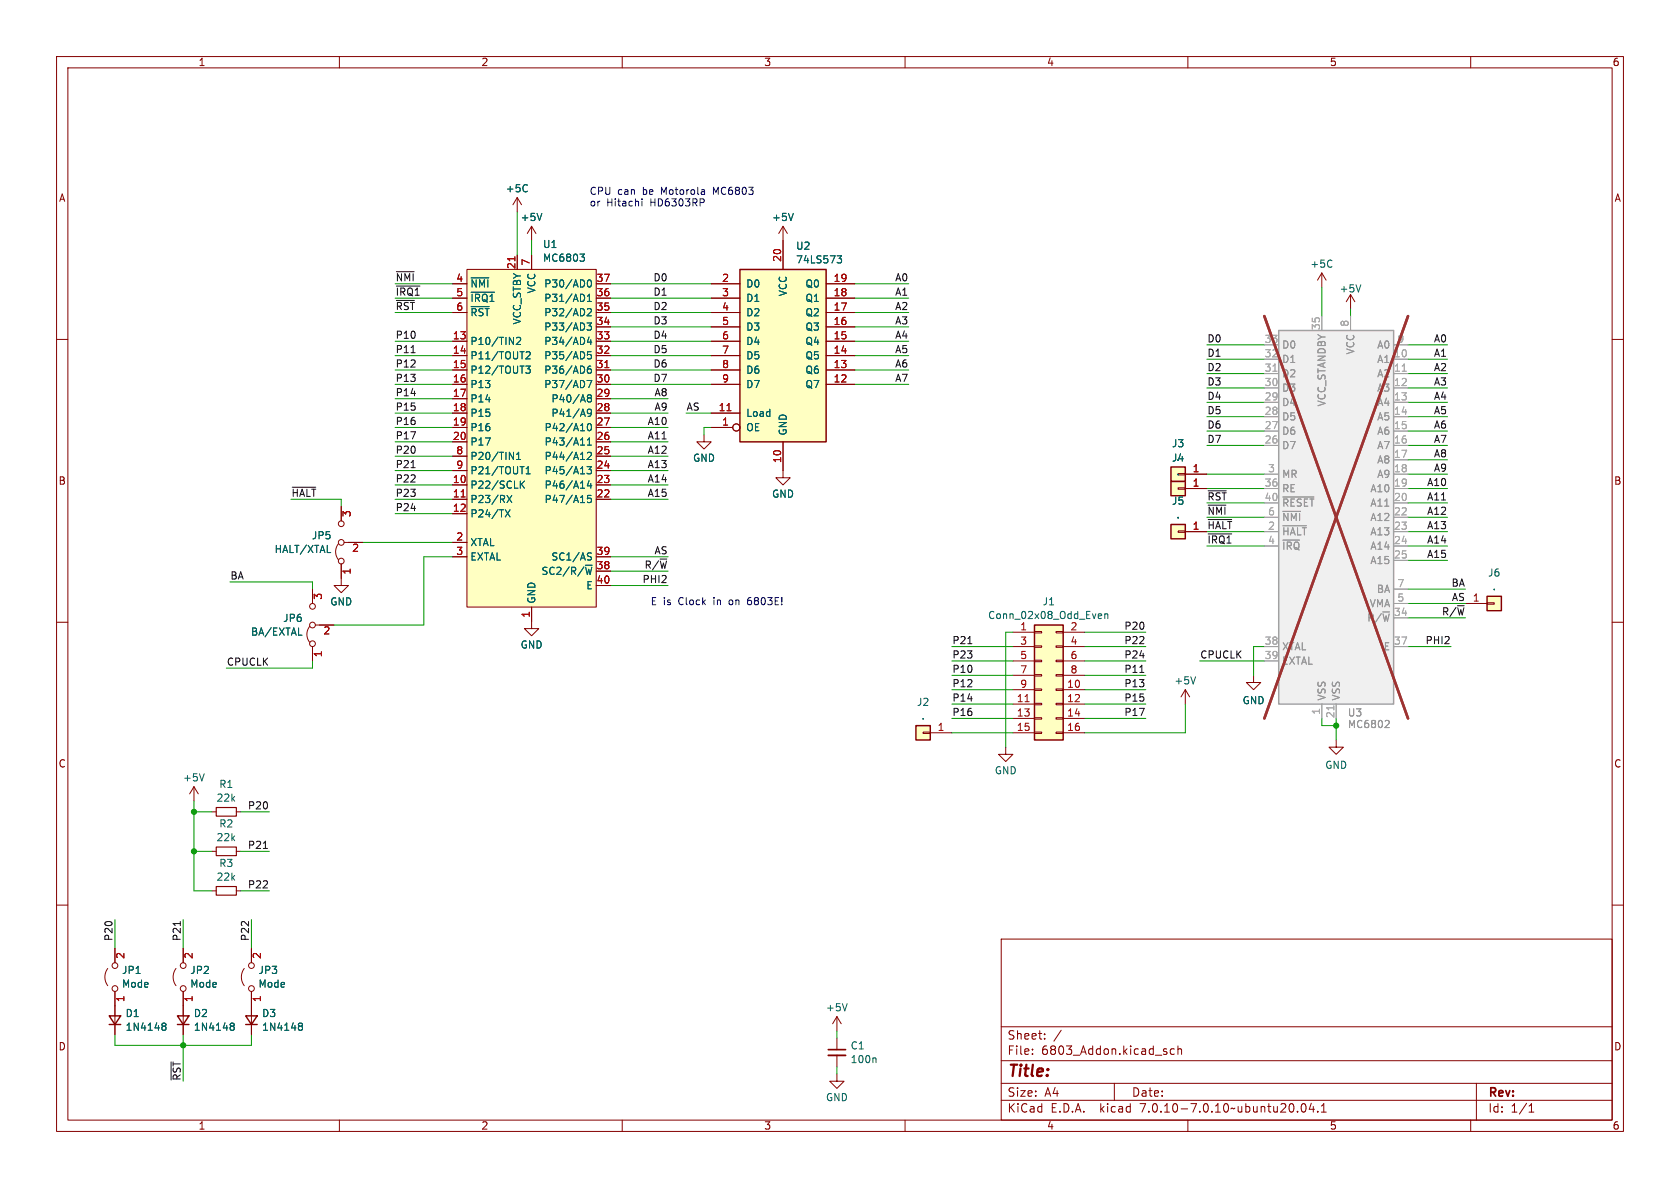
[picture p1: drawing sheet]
<svg xmlns="http://www.w3.org/2000/svg" width="297mm" height="210mm" viewBox="0 0 297 210" stroke-linecap="round" stroke-linejoin="round" font-family="sans-serif">
<g fill="none" stroke="#840000" stroke-width=".18">
<path d="M10 10h277v190h-277zM12 12h273v186h-273zM60 10v2M110 10v2M160 10v2M210 10v2M260 10v2M91.4 34.9l-.7 1.3M91.4 34.9v2.6M91.4 34.9l.8 1.3M10 60h2M80 55.2h2.5"/>
<path d="M80 52.7h2.5M80 50.2h2.5M82.5 47.6h22.9v59.7h-22.9zM91.4 45.1v2.5M94 40l-.8 1.3M94 40v2.5M94 45.1v2.5M94 40l.7 1.3M105.4 57.8h2.5M105.4 55.2h2.5M105.4 52.7h2.5M105.4 50.2h2.5"/>
<path d="M125.7 57.8h5.1M125.7 55.2h5.1M125.7 52.7h5.1M125.7 50.2h5.1M138.4 40v7.6M138.4 40l-.7 1.3M138.4 40l.8 1.3M146 57.8h5.1M146 55.2h5.1M146 52.7h5.1M146 50.2h5.1M233.7 48.3l-.8 1.2"/>
<path d="M233.7 48.3v2.5M233.7 48.3l.7 1.2M238.8 52.1l-.8 1.2M238.8 52.1v2.5M238.8 52.1l.7 1.2M285 60h2M80 75.6h2.5M80 73h2.5M80 67.9h2.5M80 65.4h2.5M80 62.9h2.5M80 60.3h2.5"/>
<path d="M80 70.5h2.5M80 78.1h2.5M105.4 75.6h2.5M105.4 73h2.5M105.4 67.9h2.5M105.4 65.4h2.5M105.4 62.9h2.5M105.4 60.3h2.5M105.4 70.5h2.5M105.4 78.1h2.5M124.5 76.8v1.3h1.2l-1.2 1.3-1.3-1.3h1.3M125.7 75.6h3.8"/>
<path d="M125.7 73h5.1M125.7 67.9h5.1M125.7 65.4h5.1M125.7 62.9h5.1M125.7 60.3h5.1M138.4 78.1v6.4h1.3l-1.3 1.2-1.2-1.2h1.2M146 67.9h5.1M146 65.4h5.1M146 62.9h5.1M146 60.3h5.1M59.8 96.1a2.26 2.26 0 0 0 0 2.8M60.3 99.7v3.8h1.3l-1.3 1.3-1.2-1.3h1.2"/>
<path d="M60.3 89.5v2.6M60.8 95.9h3.3M80 85.7h2.5M80 88.3h2.5M80 90.8h2.5M80 95.9h2.5M80 83.2h2.5M80 80.6h2.5M80 98.4h2.5M105.4 85.7h2.5M105.4 88.3h2.5M105.4 83.2h2.5"/>
<path d="M105.4 80.6h2.5M105.4 98.4h2.5M208.3 86.2h1.2v.3h-1.2zM208.3 83.7h1.2v.2h-1.2zM208.3 93.9h1.2v.2h-1.2zM209.5 86.4h3.9M209.5 83.8h3.9M209.5 94h3.9M10 110h2M54.7 110.7a2.26 2.26 0 0 0 0 2.8M55.2 104.1v2.6M55.2 114.3v2.5"/>
<path d="M55.8 110.5h3.3M94 107.3v3.8h1.2l-1.2 1.3-1.3-1.3h1.3M105.4 101h2.5M105.4 103.5h2.5M179.1 111.8h3.8M179.1 114.3h3.8M179.1 116.8h3.8M179.1 119.4h3.8M182.9 119.3h1.2v.2h-1.2zM182.9 116.7h1.2v.3h-1.2zM182.9 114.2h1.2v.2h-1.2zM182.9 111.6h1.2v.3h-1.2z"/>
<path d="M186.7 119.3h1.3v.2h-1.3zM186.7 116.7h1.3v.3h-1.3zM186.7 114.2h1.3v.2h-1.3zM186.7 111.6h1.3v.3h-1.3zM188 111.8h3.8M188 114.3h3.8M188 116.8h3.8M188 119.4h3.8M221.6 119.4v1.3h-1.3l1.3 1.2 1.3-1.2h-1.3M259.1 106.7h3.8M262.9 106.6h1.3v.2h-1.3zM285 110h2"/>
<path d="M34.3 139.1l-.8 1.2M34.3 139.1v2.5M34.3 139.1l.8 1.2M163.2 129.4h1.3v.3h-1.3zM164.5 129.5h3.8M177.8 132.1v1.3h1.3l-1.3 1.2-1.3-1.2h1.3M179.1 121.9h3.8M179.1 124.5h3.8M179.1 127h3.8M179.1 129.5h3.8M182.9 129.4h1.2v.3h-1.2zM182.9 126.9h1.2v.2h-1.2z"/>
<path d="M182.9 124.3h1.2v.3h-1.2zM182.9 121.8h1.2v.2h-1.2zM186.7 129.4h1.3v.3h-1.3zM186.7 126.9h1.3v.2h-1.3zM186.7 124.3h1.3v.3h-1.3zM186.7 121.8h1.3v.2h-1.3zM188 121.9h3.8M188 124.5h3.8M188 127h3.8M188 129.5h3.8M209.5 121.9l-.7 1.3M209.5 121.9v2.6"/>
<path d="M209.5 121.9l.8 1.3M236.2 130.8v1.3h-1.3l1.3 1.3 1.3-1.3h-1.3M10 160h2M37.5 157.5h.7M37.5 150.5h.7M37.5 143.5h.7M41.8 157.5h.7M41.8 150.5h.7M41.8 143.5h.7M285 160h2M19 171.2a2.54 2.54 0 0 0 0 3M20.3 167.6v2.6"/>
<path d="M20.3 175.3v7.6M31.1 171.2a2.54 2.54 0 0 0 0 3M32.4 167.6v2.6M32.4 175.3v7.6M43.2 171.2a2.54 2.54 0 0 0 0 3M44.4 167.6v2.6M44.4 175.3v7.6M148 179.7l-.8 1.3M148 179.7v2.5M148 179.7l.7 1.3M177 166h108v32h-108zM60 198v2"/>
<path d="M110 198v2M148 189.9v1.2h1.2l-1.2 1.3-1.3-1.3h1.3M148 183.5v2M148 186.6v2M160 198v2M177 194.5h108M177 191.5h108M177 187.5h108M177 181.5h108M182.5 186.3v.1M182.5 185.5v.1M184.7 183.6v.1"/>
<path d="M184.7 182.8v.1M187.6 182.1l-1.3 2M197 191.5v3M207.6 185.5l-.4-.1-.3 .3v.4l.1 .2h.6M208.2 185.5l.3-.1 .3 .1 .1 .9M208.2 184.9v1.5M210 198v2M229.4 196.5v.1M230.2 195.2l.2-.1a.81 .81 0 0 1 .6 .6 .81 .81 0 0 1-.3 .8l-.2 .1a.81 .81 0 0 1-.3-1.4zM231.8 195l-.3 1.1h.9M232.2 195.6v1M233 196.5v.1"/>
<path d="M233.6 196.6h.9M233.6 195.5l.4-.4v1.5M260 198v2M261 191.5v6.5M270.3 196.6h.9M270.3 195.5l.4-.4v1.5"/>
<circle cx="130.2" cy="75.6" r=".63"/>
<circle cx="60.3" cy="99.2" r=".51"/>
<circle cx="60.3" cy="92.6" r=".51"/>
<circle cx="60.3" cy="95.9" r=".51"/>
<circle cx="55.2" cy="113.8" r=".51"/>
<circle cx="55.2" cy="107.2" r=".51"/>
<circle cx="55.2" cy="110.5" r=".51"/>
<circle cx="20.3" cy="174.8" r=".51"/>
<circle cx="20.3" cy="170.7" r=".51"/>
<circle cx="32.4" cy="170.7" r=".51"/>
<circle cx="32.4" cy="174.8" r=".51"/>
<circle cx="44.5" cy="174.8" r=".51"/>
<circle cx="44.5" cy="170.7" r=".51"/>
</g>
<g fill="none" stroke="#006464" stroke-width=".18">
<path d="M93 32.6l.2 .2M93.2 33.8l-.2 .1M95.8 37.7l-.4 1.3M140.2 37.7l-.4 1.3M83.3 49.1h3.1M83.3 51.7h4.1M83.3 54.2h3.2M91.3 59.8l.5-.2 .2 .4-.7 .9h.7M102.5 44.9h.8l-.4 .5M103.1 45.4l.2 .2v.3l-.2 .3M103.8 57.1h.8l-.5 .5 .4 .1v.5l-.2 .2-.5-.2M103.8 54.7l.5-.1 .3 .3-.8 .9h.8"/>
<path d="M103.8 52.4l.4-.4v1.3M103.8 53.3h.8M104 49.6l.1-.1a.68 .68 0 0 1 .5 .6 .68 .68 0 0 1-.5 .6l-.1-.1-.2-.3zM104.1 59.6l-.3 .9h.8M148 45.2h.8l-.4 .5 .3 .1 .1 .4-.3 .3h-.3M235.2 46l.3 .1M235.5 47.1l-.3 .1M240.6 50.3l-.4 1.3M93 64.7h.7l-.4 .5 .4 .1v.6l-.2 .1-.5-.1M93 62.3l.5-.1 .2 .3-.7 .9h.7M102.6 78.7h.8M103.8 67.3h.8l-.5 1.2"/>
<path d="M103.8 78.7h.8M103.8 77.8l.4-.4v1.3M104 75l.1-.1a.68 .68 0 0 1 .5 .6 .68 .68 0 0 1-.5 .6l-.1-.1-.2-.3zM104.1 70.3l-.3-.2 .3-.3h.2l.3 .2-.3 .3M104.1 70.3l-.3 .3 .1 .3 .2 .2 .3-.1 .2-.2v-.2l-.3-.3M104.1 70.3h.2M104.4 64.7l-.3 .1a.86 .86 0 0 0 0 1.2l.4-.1 .1-.5-.3-.2-.3 .1-.2 .1M104.4 60.1v.8M104.5 62.2h-.6l-.1 .6 .2-.1h.4l.2 .2-.1 .4-.2 .1-.5-.1M104.6 72.9l-.3 .2h-.3l-.2-.2 .2-.5 .3-.1 .2 .2a.84 .84 0 0 1-.3 1.1h-.2M89.3 90.1l.9 1.3M89.6 87.6l.9 1.2"/>
<path d="M90.2 90.1l-.9 1.3M90.5 87.6l-.9 1.2M91.3 81.2h.7M91.3 80.3l.4-.3v1.2M92 85v1.3M92.2 85.6l.5 .7M92.7 85l-.7 .8M93 83.8h.7M93 82.9l.4-.4v1.3M103.8 82.5h.8l-.5 .5 .4 .1v.5l-.2 .2-.5-.2M103.8 80.1l.5-.1 .3 .3-.8 .9h.8M104.1 98.3l.3 .2 .2 .3-.3 .2h-.3"/>
<path d="M104.1 97.7l.5 .1M104.1 85l-.3 .9h.8M104.4 85.5v.8M104.5 87.6h-.6l-.1 .6 .2-.1h.4l.2 .2-.1 .4-.2 .1-.5-.1M52.8 112.3h.6M194.3 108.5l.4 .1 .1 .2-.6 .1M194.7 109.3h-.4M195.3 108.6l.2-.1 .3 .1 .1 .7M195.3 108.5v.8M211.4 119.6l-.5 1.3M36.1 136.8l-.4 1.3M149.8 177.4l-.5 1.3"/>
<path d="M28.7 180.9h.4l.2 .1v.2l-.2 .2M28.7 181.3l.2 .1M28.9 181.4h.2M28.9 181.4l-.2 .1M29.1 181.4l.2 .2v.4l-.2 .1h-.4M40.8 180.9h.4l.1 .1 .1 .2-.2 .2M40.8 181.3l.1 .1M40.9 181.4h.3M40.9 181.4l-.1 .1M41.2 181.4l.2 .2-.1 .4-.1 .1h-.4M52.9 181.3l.1 .1M52.9 180.9h.3l.2 .1 .1 .2-.3 .2"/>
<path d="M53 181.4h.2M53 181.4l-.1 .1M53.2 181.4l.3 .2-.1 .4-.2 .1h-.3M154.7 187l.2 .2v.7"/>
</g>
<g fill="none" stroke="#840000" stroke-width=".25">
<path d="M130.8 47.6h15.2v30.5h-15.2zM207 85.1h2.5v2.5h-2.5zM207 82.6h2.5v2.5h-2.5zM207 92.7h2.5v2.6h-2.5zM182.9 110.5h5.1v20.3h-5.1zM262.9 105.4h2.5v2.6h-2.5zM161.9 128.3h2.6v2.5h-2.6zM19.3 179.6h2l-1 1.5zM31.4 179.6h2l-1 1.5zM43.4 179.6h2.1l-1.1 1.5zM19.3 181.1h2M31.4 181.1h2"/>
<path d="M43.4 181.1h2.1"/>
</g>
<g fill="#ffffc2" stroke="#ffffc2" stroke-width=".18">
<path d="M130.8 47.6h15.2v30.5h-15.2z"/>
<path d="M207 85.1h2.5v2.5h-2.5z"/>
<path d="M207 82.6h2.5v2.5h-2.5z"/>
<path d="M262.9 105.4h2.5v2.6h-2.5z"/>
<path d="M207 92.7h2.5v2.6h-2.5z"/>
<path d="M182.9 110.5h5.1v20.3h-5.1z"/>
<path d="M82.5 47.6h22.9v59.7h-22.9z"/>
<path d="M161.9 128.3h2.6v2.5h-2.6z"/>
</g>
<path d="M91 45.4v.7M106.9 65h.7M128.5 72.6h.7M81.5 87.8h.7M181.2 124h.7" fill="none" stroke="#a90000" stroke-width=".18"/>
<path d="M38.2 156.7h3.6v1.5h-3.6zM38.2 149.7h3.6v1.6h-3.6zM38.2 142.7h3.6v1.6h-3.6z" fill="none" stroke="#840000" stroke-width=".2"/>
<path d="M226.1 58.4h20.3v66.1h-20.3z" fill="#f0f0f0" stroke="#f0f0f0" stroke-width=".18"/>
<path d="M226.1 58.4h20.3v66.1h-20.3z" fill="none" stroke="#a1a1a1" stroke-width=".25"/>
<g fill="none" stroke="#a1a1a1" stroke-width=".18">
<path d="M233.7 55.9v2.5M238.8 55.9v2.5M223.5 63.5h2.6M223.5 66h2.6M223.5 68.6h2.6M223.5 71.1h2.6M223.5 73.7h2.6M223.5 76.2h2.6M223.5 78.7h2.6M223.5 61h2.6M246.4 63.5h2.5M246.4 66h2.5"/>
<path d="M246.4 68.6h2.5M246.4 71.1h2.5M246.4 73.7h2.5M246.4 76.2h2.5M246.4 78.7h2.5M246.4 61h2.5M223.5 83.8h2.6M223.5 86.4h2.6M223.5 94h2.6M223.5 88.9h2.6M223.5 91.4h2.6M223.5 96.5h2.6"/>
<path d="M246.4 81.3h2.5M246.4 83.8h2.5M246.4 86.4h2.5M246.4 94h2.5M246.4 88.9h2.5M246.4 91.4h2.5M246.4 96.5h2.5M246.4 99.1h2.5M223.5 114.3h2.6M223.5 116.8h2.6M246.4 109.2h2.5M246.4 114.3h2.5"/>
<path d="M246.4 106.7h2.5M246.4 104.1h2.5M233.7 124.5v2.5M236.2 124.5v2.5"/>
</g>
<path d="M225 65.6h.8M247.9 65.6h.7M235.8 124.8v.7" fill="none" stroke="#aaa" stroke-width=".18"/>
<path d="M226.8 92.9h4.2M226.8 95.5h2.9M226.8 87.9h5.5M226.8 90.4h3.1M245.4 127.3l.2 .3-.1 .3-.7 .7h.8" fill="none" stroke="#989898" stroke-width=".18"/>
<path d="M223.5 55.9l25.4 71.1M248.9 55.9l-25.4 71.1" fill="none" stroke="#9d3333" stroke-width=".46"/>
<path d="M146.4 186.6h3.1" fill="none" stroke="#840000" stroke-width=".33"/>
<path d="M146.4 185.5h3.1" fill="none" stroke="#840000" stroke-width=".3"/>
<g fill="none" stroke="#0f0f0f" stroke-width=".18">
<path d="M70.1 48h3.1M70.1 53.1h3.2M70.1 50.6h4.1M72.7 62.4h.7M51.7 86.1h4.1M72.7 82.7h.7M213.6 89.3h3.1M213.6 91.8h4.1M213.6 94.4h4.1M213.6 86.8h3.2M171.1 113.8h.7M201.5 118.9h.7"/>
<path d="M46.6 150h.7M31.9 162.9v.7M30.2 187.7v3.2"/>
</g>
<path d="M113.5 35.1v.2M113.5 35.6v.8M132.3 105.8a.99 .99 0 0 0 0 1l.1 .1M132.4 106.1l-.3 .3" fill="none" stroke="#0000c2" stroke-width=".18"/>
<g fill="none" stroke="#009600" stroke-width=".18">
<path d="M91.4 37.5v7.6M69.8 52.7h10.2M69.8 55.2h10.2M69.8 50.2h10.2M94 42.5v2.6M107.9 57.8h17.8M107.9 52.7h17.8M107.9 55.2h17.8M107.9 50.2h17.8M151.1 57.8h9.6M151.1 52.7h9.6M151.1 55.2h9.6"/>
<path d="M151.1 50.2h9.6M233.7 50.8v5.1M238.8 54.6v1.3M69.8 67.9h10.2M69.8 65.4h10.2M69.8 62.9h10.2M69.8 60.3h10.2M69.8 70.5h10.2M69.8 73h10.2M69.8 75.6h10.2M69.8 78.1h10.2M107.9 67.9h17.8"/>
<path d="M107.9 65.4h17.8M107.9 62.9h17.8M107.9 60.3h17.8M107.9 70.5h10.2M107.9 73h10.2M107.9 75.6h10.2M107.9 78.1h10.2M121.3 73h4.4M125.7 75.6h-1.2v1.2M151.1 67.9h9.6M151.1 65.4h9.6M151.1 62.9h9.6"/>
<path d="M151.1 60.3h9.6M213.4 61h10.1M213.4 68.6h10.1M213.4 66h10.1M213.4 73.7h10.1M213.4 76.2h10.1M213.4 63.5h10.1M213.4 71.1h10.1M213.4 78.7h10.1M248.9 61h7M248.9 68.6h7M248.9 66h7"/>
<path d="M248.9 73.7h7M248.9 76.2h7M248.9 63.5h7M248.9 71.1h7M248.9 78.7h7M51.4 88.3h8.9v1.2M64.1 95.9h15.9M69.8 88.3h10.2M69.8 85.7h10.2M69.8 83.2h10.2M69.8 90.8h10.2M69.8 80.6h10.2"/>
<path d="M80 98.4h-5.1v12.1h-15.8M107.9 88.3h10.2M107.9 85.7h10.2M107.9 83.2h10.2M107.9 98.4h10.2M107.9 80.6h10.2M213.4 86.4h10.1M213.4 96.5h10.1M213.4 88.9h10.1M213.4 83.8h10.1M213.4 94h10.1M213.4 91.4h10.1"/>
<path d="M248.9 86.4h7M248.9 96.5h7M248.9 88.9h7M248.9 83.8h7M248.9 94h7M248.9 91.4h7M248.9 99.1h7M248.9 81.3h7M40.6 102.9h14.6v1.2M55.2 116.8v1.3h-15.2M107.9 103.5h10.2M107.9 101h10.2"/>
<path d="M168.3 114.3h10.8M168.3 116.8h10.8M168.3 119.4h10.8M179.1 111.8h-1.3v20.3M191.8 114.3h10.8M191.8 116.8h10.8M191.8 111.8h10.8M191.8 119.4h10.8M212.1 116.8h11.4M223.5 114.3h-1.9v5.1M248.9 106.7h10.2M248.9 109.2h10.2"/>
<path d="M248.9 114.3h7.6M248.9 104.1h10.2M168.3 129.5h10.8M168.3 121.9h10.8M168.3 124.5h10.8M168.3 127h10.8M191.8 121.9h10.8M191.8 124.5h10.8M191.8 127h10.8M209.5 124.5v5h-17.7M233.7 127v1.3h2.5M236.2 127v3.8"/>
<path d="M34.3 141.6v15.9h3.2M34.3 143.5h3.2M34.3 150.5h3.2M42.5 143.5h5.1M42.5 157.5h5.1M42.5 150.5h5.1M20.3 162.6v5M32.4 162.6v5M44.4 162.6v5M20.3 182.9v1.9h24.1v-1.9M32.4 182.9v8.2M148 182.2v1.3"/>
<path d="M148 188.6v1.3"/>
</g>
<g fill="#009600" stroke="#009600" stroke-width=".18">
<circle cx="236.2" cy="128.3" r=".46"/>
<circle cx="34.3" cy="150.5" r=".46"/>
<circle cx="32.4" cy="184.8" r=".46"/>
<circle cx="34.3" cy="143.5" r=".46"/>
</g>
<text font-size="2.8" fill="#840000" x="178" y="190.9">Title:</text>
<g font-size="2.1" fill="#840000">
<text x="178" y="184">Sheet:</text>
<text x="178" y="186.7">File:</text>
<text x="184.1" y="186.7">6803_Addon.kicad_sch</text>
<text x="178" y="196.9">KiCad</text>
<text x="178" y="194.1">Size:</text>
<text x="184.7" y="194.1">A4</text>
<text x="185.7" y="196.9">E.D.A.</text>
<text x="194.6" y="196.9">kicad</text>
<text x="200" y="194.1">Date:</text>
<text x="201.8" y="196.9">7.0.10-7.0.10~ubuntu20.04.1</text>
<text x="263" y="194.3">Rev:</text>
<text x="263" y="196.9">Id:</text>
<text x="267.1" y="196.9">1/1</text>
</g>
<g font-size="1.8" fill="#840000">
<text x="35" y="11.9">1</text>
<text x="85" y="11.9">2</text>
<text x="135" y="11.9">3</text>
<text x="185" y="11.9">4</text>
<text x="235" y="11.9">5</text>
<text x="285" y="11.9">6</text>
<text x="10.3" y="35.9">A</text>
<text x="285.3" y="35.9">A</text>
<text x="10.3" y="85.9">B</text>
<text x="285.3" y="85.9">B</text>
<text x="10.3" y="135.9">C</text>
<text x="285.3" y="135.9">C</text>
<text x="10.3" y="185.9">D</text>
<text x="285.3" y="185.9">D</text>
<text x="35" y="199.9">1</text>
<text x="85" y="199.9">2</text>
<text x="135" y="199.9">3</text>
<text x="185" y="199.9">4</text>
<text x="235" y="199.9">5</text>
<text x="285" y="199.9">6</text>
</g>
<g font-size="1.8" fill="#006464">
<text x="89.3" y="34.2">+5C</text>
<text x="91.9" y="39.3">+5V</text>
<text x="136.4" y="39.3">+5V</text>
<text x="95.9" y="44">U1</text>
<text x="95.9" y="46.5">MC6803</text>
<text x="140.6" y="44.3">U2</text>
<text x="140.6" y="46.8">74LS573</text>
<text x="231.6" y="47.5">+5C</text>
<text x="83.1" y="51">~{NMI}</text>
<text x="83.1" y="53.6">~{IRQ1}</text>
<text x="94.8" y="52" transform="rotate(-90 94.8 52)">VCC</text>
<text x="96.1" y="53.6">P31/AD1</text>
<text x="96.1" y="51">P30/AD0</text>
<text x="131.8" y="51">D0</text>
<text x="131.8" y="53.6">D1</text>
<text x="139.3" y="52.5" transform="rotate(-90 139.3 52.5)">VCC</text>
<text x="142.3" y="53.6">Q1</text>
<text x="142.3" y="51">Q0</text>
<text x="236.7" y="51.9">+5V</text>
<text x="83.1" y="56.1">~{RST}</text>
<text x="92.3" y="57.5" transform="rotate(-90 92.3 57.5)">VCC_STBY</text>
<text x="96.1" y="58.6">P33/AD3</text>
<text x="96.1" y="56.1">P32/AD2</text>
<text x="131.8" y="56.1">D2</text>
<text x="131.8" y="58.6">D3</text>
<text x="142.3" y="58.6">Q3</text>
<text x="142.3" y="56.1">Q2</text>
<text x="83.1" y="61.2">P10/TIN2</text>
<text x="83.1" y="63.7">P11/TOUT2</text>
<text x="96.1" y="63.7">P35/AD5</text>
<text x="96.1" y="61.2">P34/AD4</text>
<text x="131.8" y="61.2">D4</text>
<text x="131.8" y="63.7">D5</text>
<text x="142.3" y="63.7">Q5</text>
<text x="142.3" y="61.2">Q4</text>
<text x="83.1" y="66.3">P12/TOUT3</text>
<text x="83.1" y="68.8">P13</text>
<text x="83.1" y="71.3">P14</text>
<text x="96.1" y="68.8">P37/AD7</text>
<text x="96.1" y="66.3">P36/AD6</text>
<text x="97.4" y="71.3">P40/A8</text>
<text x="131.8" y="66.3">D6</text>
<text x="131.8" y="68.8">D7</text>
<text x="142.3" y="68.8">Q7</text>
<text x="142.3" y="66.3">Q6</text>
<text x="83.1" y="73.9">P15</text>
<text x="83.1" y="76.4">P16</text>
<text x="96.2" y="76.4">P42/A10</text>
<text x="97.4" y="73.9">P41/A9</text>
<text x="131.8" y="76.4">OE</text>
<text x="131.8" y="73.9">Load</text>
<text x="139.3" y="77.1" transform="rotate(-90 139.3 77.1)">GND</text>
<text x="83.1" y="79">P17</text>
<text x="83.1" y="81.5">P20/TIN1</text>
<text x="96.2" y="81.5">P44/A12</text>
<text x="96.2" y="79">P43/A11</text>
<text x="122.4" y="81.8">GND</text>
<text x="207.1" y="81.8">J4</text>
<text x="207.1" y="79.3">J3</text>
<text x="207.9" y="81.7">.</text>
<text x="83.1" y="86.6">P22/SCLK</text>
<text x="83.1" y="89.1">P23/RX</text>
<text x="83.1" y="84">P21/TOUT1</text>
<text x="96.2" y="89.1">P47/A15</text>
<text x="96.2" y="86.6">P46/A14</text>
<text x="96.2" y="84">P45/A13</text>
<text x="136.4" y="88.2">GND</text>
<text x="207.1" y="89.4">J5</text>
<text x="207.9" y="84.2">.</text>
<text x="55" y="95.5">JP5</text>
<text x="83.1" y="91.7">P24/TX</text>
<text x="207.9" y="91.9">.</text>
<text x="48.4" y="98">HALT/XTAL</text>
<text x="83.1" y="96.7">XTAL</text>
<text x="83.1" y="99.3">EXTAL</text>
<text x="95.6" y="101.8">SC2/R/~{W}</text>
<text x="97.4" y="99.3">SC1/AS</text>
<text x="58.3" y="107.2">GND</text>
<text x="94.8" y="106.8" transform="rotate(-90 94.8 106.8)">GND</text>
<text x="103.5" y="104.4">E</text>
<text x="184.2" y="107.2">J1</text>
<text x="263" y="102.1">J6</text>
<text x="263.8" y="104.6">.</text>
<text x="44.3" y="112.6">BA/EXTAL</text>
<text x="50" y="110.1">JP6</text>
<text x="174.6" y="109.6">Conn_02x08_Odd_Even</text>
<text x="91.9" y="114.9">GND</text>
<text x="162" y="125">J2</text>
<text x="207.5" y="121.2">+5V</text>
<text x="219.6" y="124.7">GND</text>
<text x="162.8" y="127.4">.</text>
<text x="175.8" y="137.1">GND</text>
<text x="234.2" y="136.1">GND</text>
<text x="32.3" y="138.3">+5V</text>
<text x="38.2" y="141.9">22k</text>
<text x="38.7" y="139.5">R1</text>
<text x="38.2" y="148.9">22k</text>
<text x="38.7" y="146.5">R2</text>
<text x="38.2" y="155.9">22k</text>
<text x="38.7" y="153.5">R3</text>
<text x="21.5" y="172.4">JP1</text>
<text x="33.5" y="172.4">JP2</text>
<text x="45.6" y="172.4">JP3</text>
<text x="21.5" y="174.8">Mode</text>
<text x="22.1" y="180">D1</text>
<text x="33.5" y="174.8">Mode</text>
<text x="34.2" y="180">D2</text>
<text x="45.6" y="174.8">Mode</text>
<text x="46.2" y="180">D3</text>
<text x="145.9" y="179">+5V</text>
<text x="22.1" y="182.4">1N4148</text>
<text x="34.2" y="182.4">1N4148</text>
<text x="46.2" y="182.4">1N4148</text>
<text x="150.3" y="185.7">C1</text>
<text x="150.3" y="188.1">100n</text>
<text x="145.9" y="194.9">GND</text>
</g>
<g font-size="1.8" fill="#0000c2">
<text x="104.1" y="34.5">CPU</text>
<text x="109.2" y="34.5">can</text>
<text x="113.7" y="34.5">be</text>
<text x="117.1" y="34.5">Motorola</text>
<text x="126.5" y="34.5">MC6803</text>
<text x="104.1" y="36.6">or</text>
<text x="107.2" y="36.6">Hitachi</text>
<text x="115.1" y="36.6">HD6303RP</text>
<text x="114.9" y="107.1">E is</text>
<text x="120.1" y="107.1">Clock</text>
<text x="126.4" y="107.1">in</text>
<text x="129.4" y="107.1">on</text>
<text x="132.8" y="107.1">6803E!</text>
</g>
<g font-size="1.8" fill="#a90000">
<text x="91.2" y="47.7" transform="rotate(-90 91.2 47.7)">21</text>
<text x="93.7" y="47.1" transform="rotate(-90 93.7 47.1)">7</text>
<text x="138.2" y="46.4" transform="rotate(-90 138.2 46.4)">20</text>
<text x="80.6" y="49.9">4</text>
<text x="80.6" y="52.5">5</text>
<text x="105.4" y="52.5">36</text>
<text x="105.4" y="49.9">37</text>
<text x="127.6" y="49.9">2</text>
<text x="127.6" y="52.5">3</text>
<text x="147.3" y="52.5">18</text>
<text x="147.3" y="49.9">19</text>
<text x="80.6" y="55">6</text>
<text x="105.4" y="57.5">34</text>
<text x="105.4" y="55">35</text>
<text x="127.6" y="55">4</text>
<text x="127.6" y="57.5">5</text>
<text x="147.3" y="57.5">16</text>
<text x="147.3" y="55">17</text>
<text x="80" y="60.1">13</text>
<text x="80" y="62.6">14</text>
<text x="80" y="65.2">15</text>
<text x="105.4" y="65.2">31</text>
<text x="105.4" y="62.6">32</text>
<text x="105.4" y="60.1">33</text>
<text x="127.6" y="60.1">6</text>
<text x="127.6" y="62.6">7</text>
<text x="127.6" y="65.2">8</text>
<text x="147.3" y="65.2">13</text>
<text x="147.3" y="62.6">14</text>
<text x="147.3" y="60.1">15</text>
<text x="80" y="67.7">16</text>
<text x="80" y="70.2">17</text>
<text x="105.4" y="70.2">29</text>
<text x="105.4" y="67.7">30</text>
<text x="127.6" y="67.7">9</text>
<text x="147.3" y="67.7">12</text>
<text x="80" y="72.8">18</text>
<text x="80" y="75.3">19</text>
<text x="80" y="77.9">20</text>
<text x="105.4" y="77.9">26</text>
<text x="105.4" y="75.3">27</text>
<text x="105.4" y="72.8">28</text>
<text x="127" y="72.8">11</text>
<text x="127.6" y="75.3">1</text>
<text x="80.6" y="80.4">8</text>
<text x="80.6" y="82.9">9</text>
<text x="105.4" y="82.9">24</text>
<text x="105.4" y="80.4">25</text>
<text x="138.2" y="82" transform="rotate(-90 138.2 82)">10</text>
<text x="210.7" y="83.6">1</text>
<text x="80" y="85.5">10</text>
<text x="80" y="88">11</text>
<text x="105.4" y="88">22</text>
<text x="105.4" y="85.5">23</text>
<text x="210.7" y="86.1">1</text>
<text x="62.3" y="91.5" transform="rotate(-90 62.3 91.5)">3</text>
<text x="80" y="90.6">12</text>
<text x="80.6" y="95.6">2</text>
<text x="210.7" y="93.7">1</text>
<text x="62.2" y="97.9">2</text>
<text x="62.3" y="101.7" transform="rotate(-90 62.3 101.7)">1</text>
<text x="80.6" y="98.2">3</text>
<text x="105.4" y="100.7">38</text>
<text x="105.4" y="98.2">39</text>
<text x="57.2" y="106.1" transform="rotate(-90 57.2 106.1)">3</text>
<text x="105.4" y="103.3">40</text>
<text x="260.3" y="106.4">1</text>
<text x="57.1" y="112.5">2</text>
<text x="93.7" y="109.3" transform="rotate(-90 93.7 109.3)">1</text>
<text x="180.3" y="111.5">1</text>
<text x="189.2" y="111.5">2</text>
<text x="57.2" y="116.3" transform="rotate(-90 57.2 116.3)">1</text>
<text x="180.3" y="114">3</text>
<text x="180.3" y="116.6">5</text>
<text x="180.3" y="119.1">7</text>
<text x="189.2" y="114">4</text>
<text x="189.2" y="116.6">6</text>
<text x="189.2" y="119.1">8</text>
<text x="179.7" y="124.2">11</text>
<text x="180.3" y="121.7">9</text>
<text x="188.6" y="121.7">10</text>
<text x="188.6" y="124.2">12</text>
<text x="165.7" y="129.3">1</text>
<text x="179.7" y="126.7">13</text>
<text x="179.7" y="129.3">15</text>
<text x="188.6" y="126.7">14</text>
<text x="188.6" y="129.3">16</text>
<text x="22.3" y="169.6" transform="rotate(-90 22.3 169.6)">2</text>
<text x="34.4" y="169.6" transform="rotate(-90 34.4 169.6)">2</text>
<text x="46.4" y="169.6" transform="rotate(-90 46.4 169.6)">2</text>
<text x="22.3" y="177.2" transform="rotate(-90 22.3 177.2)">1</text>
<text x="34.4" y="177.2" transform="rotate(-90 34.4 177.2)">1</text>
<text x="46.4" y="177.2" transform="rotate(-90 46.4 177.2)">1</text>
</g>
<g font-size="1.8" fill="#0f0f0f">
<text x="69.8" y="49.8">~{NMI}</text>
<text x="69.8" y="52.4">~{IRQ1}</text>
<text x="115.4" y="52.4">D1</text>
<text x="115.4" y="49.8">D0</text>
<text x="158.2" y="49.8">A0</text>
<text x="158.2" y="52.4">A1</text>
<text x="69.8" y="60">P10</text>
<text x="69.8" y="54.9">~{RST}</text>
<text x="115.4" y="57.4">D3</text>
<text x="115.4" y="54.9">D2</text>
<text x="115.4" y="60">D4</text>
<text x="158.2" y="60">A4</text>
<text x="158.2" y="54.9">A2</text>
<text x="158.2" y="57.4">A3</text>
<text x="69.8" y="65.1">P12</text>
<text x="69.8" y="62.5">P11</text>
<text x="115.4" y="65.1">D6</text>
<text x="115.4" y="62.5">D5</text>
<text x="158.2" y="62.5">A5</text>
<text x="158.2" y="65.1">A6</text>
<text x="213.4" y="63.2">D1</text>
<text x="213.4" y="60.6">D0</text>
<text x="213.4" y="65.7">D2</text>
<text x="253.4" y="65.7">A2</text>
<text x="253.4" y="60.6">A0</text>
<text x="253.4" y="63.2">A1</text>
<text x="69.8" y="70.1">P14</text>
<text x="69.8" y="67.6">P13</text>
<text x="115.4" y="67.6">D7</text>
<text x="115.6" y="70.1">A8</text>
<text x="158.2" y="67.6">A7</text>
<text x="213.4" y="68.2">D3</text>
<text x="213.4" y="70.8">D4</text>
<text x="253.4" y="68.2">A3</text>
<text x="253.4" y="70.8">A4</text>
<text x="69.8" y="75.2">P16</text>
<text x="69.8" y="77.8">P17</text>
<text x="69.8" y="72.7">P15</text>
<text x="114.4" y="77.8">A11</text>
<text x="114.4" y="75.2">A10</text>
<text x="115.6" y="72.7">A9</text>
<text x="121.3" y="72.7">AS</text>
<text x="213.4" y="75.9">D6</text>
<text x="213.4" y="73.3">D5</text>
<text x="253.4" y="73.3">A5</text>
<text x="253.4" y="75.9">A6</text>
<text x="69.8" y="82.8">P21</text>
<text x="69.8" y="80.3">P20</text>
<text x="114.4" y="82.8">A13</text>
<text x="114.4" y="80.3">A12</text>
<text x="213.4" y="78.4">D7</text>
<text x="253.4" y="80.9">A8</text>
<text x="253.4" y="78.4">A7</text>
<text x="253.4" y="83.5">A9</text>
<text x="51.4" y="87.9">~{HALT}</text>
<text x="69.8" y="85.4">P22</text>
<text x="69.8" y="87.9">P23</text>
<text x="114.4" y="87.9">A15</text>
<text x="114.4" y="85.4">A14</text>
<text x="213.4" y="88.6">~{RST}</text>
<text x="252.2" y="86">A10</text>
<text x="252.2" y="88.6">A11</text>
<text x="69.8" y="90.5">P24</text>
<text x="213.4" y="91.1">~{NMI}</text>
<text x="213.4" y="93.6">~{HALT}</text>
<text x="252.2" y="91.1">A12</text>
<text x="252.2" y="93.6">A13</text>
<text x="113.9" y="100.6">R/~{W}</text>
<text x="115.6" y="98.1">AS</text>
<text x="213.4" y="96.2">~{IRQ1}</text>
<text x="252.2" y="98.7">A15</text>
<text x="252.2" y="96.2">A14</text>
<text x="40.6" y="102.5">BA</text>
<text x="113.5" y="103.2">PHI2</text>
<text x="256.5" y="103.8">BA</text>
<text x="256.6" y="106.3">AS</text>
<text x="168.3" y="114">P21</text>
<text x="198.7" y="114">P22</text>
<text x="198.7" y="111.4">P20</text>
<text x="251.9" y="114">PHI2</text>
<text x="254.8" y="108.9">R/~{W}</text>
<text x="40" y="117.8">CPUCLK</text>
<text x="168.3" y="119">P10</text>
<text x="168.3" y="116.5">P23</text>
<text x="198.7" y="116.5">P24</text>
<text x="198.7" y="119">P11</text>
<text x="212.1" y="116.5">CPUCLK</text>
<text x="168.3" y="121.6">P12</text>
<text x="168.3" y="124.1">P14</text>
<text x="198.7" y="121.6">P13</text>
<text x="198.7" y="124.1">P15</text>
<text x="168.3" y="126.7">P16</text>
<text x="198.7" y="126.7">P17</text>
<text x="43.7" y="143.2">P20</text>
<text x="43.7" y="150.1">P21</text>
<text x="43.7" y="157.1">P22</text>
<text x="20" y="166.5" transform="rotate(-90 20 166.5)">P20</text>
<text x="32" y="166.5" transform="rotate(-90 32 166.5)">P21</text>
<text x="44.1" y="166.5" transform="rotate(-90 44.1 166.5)">P22</text>
<text x="32" y="191.1" transform="rotate(-90 32 191.1)">~{RST}</text>
</g>
<g font-size="1.8" fill="#aaa">
<text x="233.4" y="58.5" transform="rotate(-90 233.4 58.5)">35</text>
<text x="238.5" y="57.9" transform="rotate(-90 238.5 57.9)">8</text>
<text x="223.5" y="65.8">31</text>
<text x="223.5" y="63.2">32</text>
<text x="223.5" y="60.7">33</text>
<text x="246.3" y="63.2">10</text>
<text x="246.3" y="65.8">11</text>
<text x="246.9" y="60.7">9</text>
<text x="223.5" y="70.9">29</text>
<text x="223.5" y="68.3">30</text>
<text x="246.3" y="68.3">12</text>
<text x="246.3" y="70.9">13</text>
<text x="223.5" y="75.9">27</text>
<text x="223.5" y="73.4">28</text>
<text x="246.3" y="73.4">14</text>
<text x="246.3" y="75.9">15</text>
<text x="223.5" y="78.5">26</text>
<text x="224.1" y="83.6">3</text>
<text x="246.3" y="78.5">16</text>
<text x="246.3" y="81">17</text>
<text x="246.3" y="83.6">18</text>
<text x="223.5" y="86.1">36</text>
<text x="223.5" y="88.6">40</text>
<text x="246.3" y="86.1">19</text>
<text x="246.3" y="88.6">20</text>
<text x="224.1" y="93.7">2</text>
<text x="224.1" y="91.2">6</text>
<text x="246.3" y="91.2">22</text>
<text x="246.3" y="93.7">23</text>
<text x="224.1" y="96.3">4</text>
<text x="246.3" y="96.3">24</text>
<text x="246.3" y="98.8">25</text>
<text x="246.9" y="106.4">5</text>
<text x="246.9" y="103.9">7</text>
<text x="246.3" y="109">34</text>
<text x="223.5" y="114">38</text>
<text x="223.5" y="116.6">39</text>
<text x="246.3" y="114">37</text>
<text x="233.4" y="126.4" transform="rotate(-90 233.4 126.4)">1</text>
<text x="236" y="127" transform="rotate(-90 236 127)">21</text>
</g>
<g font-size="1.8" fill="#989898">
<text x="226.6" y="64.4">D1</text>
<text x="226.6" y="61.8">D0</text>
<text x="239.6" y="62.8" transform="rotate(-90 239.6 62.8)">VCC</text>
<text x="243.4" y="64.4">A1</text>
<text x="243.4" y="61.8">A0</text>
<text x="226.6" y="72">D4</text>
<text x="226.6" y="69.4">D3</text>
<text x="226.6" y="66.9">D2</text>
<text x="234.5" y="72" transform="rotate(-90 234.5 72)">VCC_STANDBY</text>
<text x="243.4" y="66.9">A2</text>
<text x="243.4" y="69.4">A3</text>
<text x="243.4" y="72">A4</text>
<text x="226.6" y="77.1">D6</text>
<text x="226.6" y="74.5">D5</text>
<text x="243.4" y="74.5">A5</text>
<text x="243.4" y="77.1">A6</text>
<text x="226.6" y="79.6">D7</text>
<text x="243.4" y="79.6">A7</text>
<text x="243.4" y="82.1">A8</text>
<text x="226.6" y="84.7">MR</text>
<text x="226.6" y="87.2">RE</text>
<text x="226.6" y="89.8">~{RESET}</text>
<text x="242.2" y="87.2">A10</text>
<text x="242.2" y="89.8">A11</text>
<text x="243.4" y="84.7">A9</text>
<text x="226.6" y="94.8">~{HALT}</text>
<text x="226.6" y="92.3">~{NMI}</text>
<text x="242.2" y="92.3">A12</text>
<text x="242.2" y="94.8">A13</text>
<text x="226.6" y="97.4">~{IRQ}</text>
<text x="242.2" y="97.4">A14</text>
<text x="242.2" y="99.9">A15</text>
<text x="242" y="107.5">VMA</text>
<text x="243.3" y="105">BA</text>
<text x="241.6" y="110.1">R/~{W}</text>
<text x="226.6" y="115.2">XTAL</text>
<text x="226.6" y="117.7">EXTAL</text>
<text x="244.5" y="115.2">E</text>
<text x="234.5" y="124" transform="rotate(-90 234.5 124)">VSS</text>
<text x="237.1" y="124" transform="rotate(-90 237.1 124)">VSS</text>
<text x="238.2" y="126.9">U3</text>
<text x="238.2" y="128.9">MC6802</text>
</g>
</svg>
